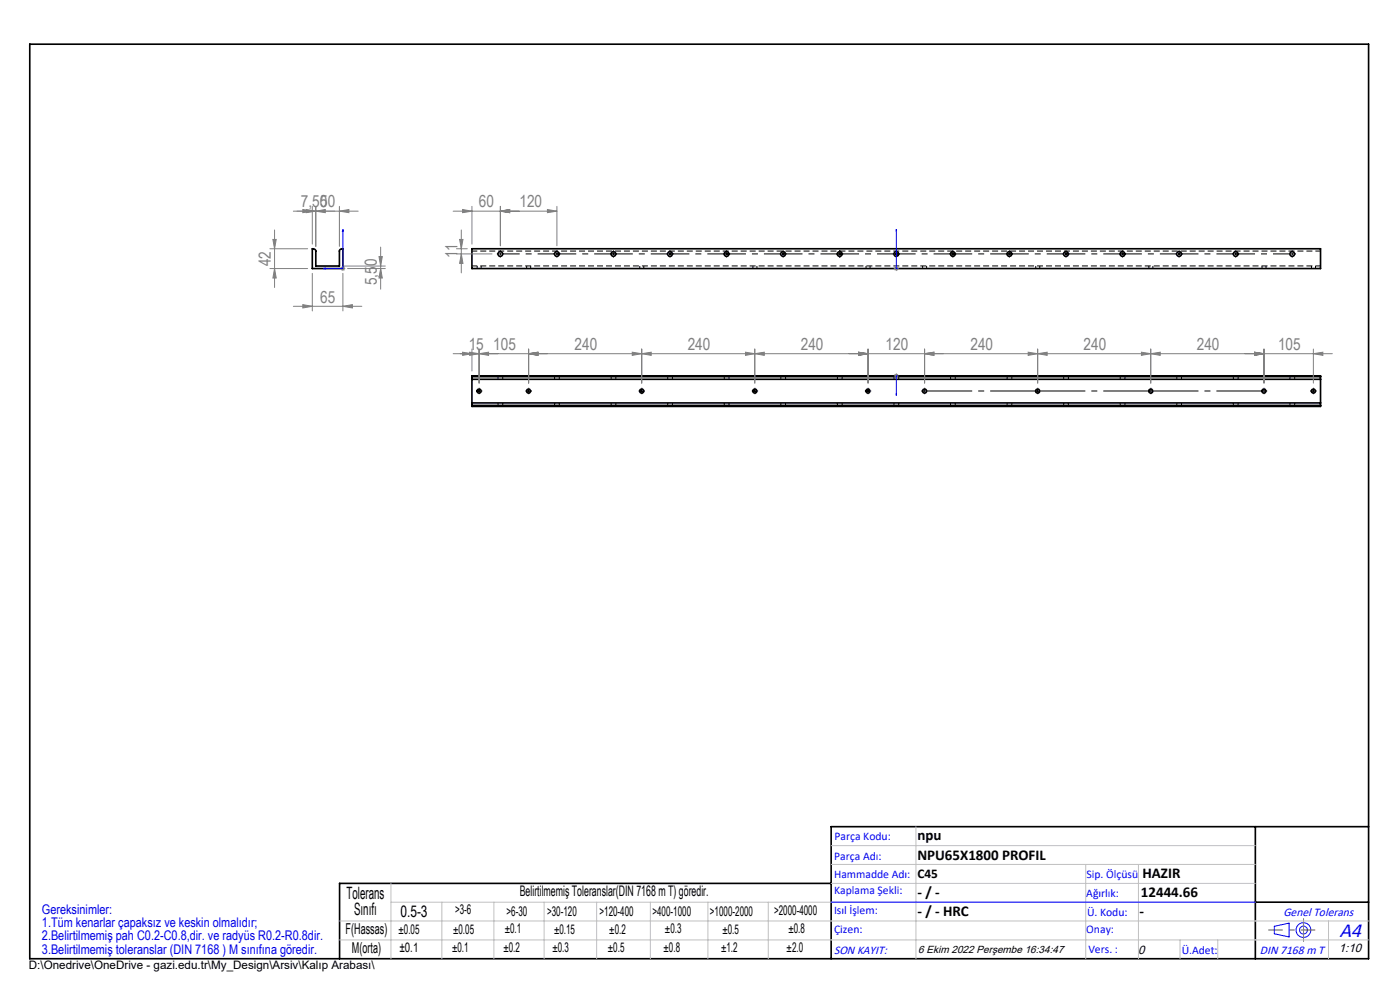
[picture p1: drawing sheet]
<svg xmlns="http://www.w3.org/2000/svg" width="297mm" height="210mm" viewBox="0 0 297 210" stroke-linecap="round" stroke-linejoin="round" font-family="sans-serif">
<g fill="none" stroke="#000" stroke-width=".35">
<path d="M6.3 9.4h284v194h-284zM66.3 52.8h.3l.4 .4v3.2h5v-3.2l.4-.4h.3v4.2h-6.4zM100.1 52.8h180v4.2h-180zM100.1 79.9v.6M100.1 79.9v-.2h180v.2M100.1 79.9h180M280.1 79.9v.6M100.1 85.5v.5M100.1 86v.2h180v-.2M100.1 80.5v5M100.1 80.5h180M100.1 85.5h180"/>
<path d="M100.1 86h180M280.1 85.5v.5M280.1 80.5v5M266.3 175.4v28M290.3 175.4h-114v28M176.3 187.4h-104.3v16M266.3 191.4h24"/>
<circle cx="106.1" cy="53.9" r=".51"/>
<circle cx="118.1" cy="53.9" r=".51"/>
<circle cx="130.1" cy="53.9" r=".5"/>
<circle cx="142.1" cy="53.9" r=".5"/>
<circle cx="154.1" cy="53.9" r=".5"/>
<circle cx="166.1" cy="53.9" r=".49"/>
<circle cx="178.1" cy="53.9" r=".51"/>
<circle cx="190.1" cy="53.9" r=".51"/>
<circle cx="202.1" cy="53.9" r=".5"/>
<circle cx="214.1" cy="53.9" r=".5"/>
<circle cx="226.1" cy="53.9" r=".5"/>
<circle cx="238.1" cy="53.9" r=".5"/>
<circle cx="250.1" cy="53.9" r=".51"/>
<circle cx="262.1" cy="53.9" r=".51"/>
<circle cx="274.1" cy="53.9" r=".5"/>
<circle cx="101.6" cy="82.9" r=".43"/>
<circle cx="112.2" cy="82.9" r=".43"/>
<circle cx="136.1" cy="82.9" r=".43"/>
<circle cx="160.1" cy="82.9" r=".43"/>
<circle cx="184.1" cy="82.9" r=".44"/>
<circle cx="196.1" cy="82.9" r=".43"/>
<circle cx="220.1" cy="82.9" r=".43"/>
<circle cx="244.1" cy="82.9" r=".43"/>
<circle cx="268.1" cy="82.9" r=".43"/>
<circle cx="278.6" cy="82.9" r=".43"/>
</g>
<path d="M280.2 53.3h-180M280.2 56.4h-180" fill="none" stroke="#000" stroke-width=".21" stroke-dasharray="1.3 .6" stroke-dashoffset=".2" stroke-linecap="butt"/>
<g fill="none" stroke="#000" stroke-width=".21" stroke-dasharray="1.3 .6" stroke-linecap="butt">
<path d="M101.2 56.4v.6M102.1 57v-.6M111.7 56.4v.6M112.6 57v-.6M135.7 56.4v.6M136.6 57v-.6M159.7 56.4v.6M160.6 57v-.6M183.7 56.4v.6M184.6 57v-.6M195.7 56.4v.6M196.6 57v-.6"/>
<path d="M219.7 56.4v.6M220.6 57v-.6M243.7 56.4v.6M244.6 57v-.6M267.7 56.4v.6M268.6 57v-.6M278.2 56.4v.6M279.1 57v-.6"/>
</g>
<g fill="none" stroke="#000" stroke-width=".21" stroke-dasharray="1.3 .6" stroke-dashoffset=".4" stroke-linecap="butt">
<path d="M105.7 79.7v.7M117.7 79.7v.7M129.7 79.7v.7M141.7 79.7v.7M153.7 79.7v.7M165.7 79.7v.7M177.7 79.7v.7M189.7 79.7v.7M201.7 79.7v.7M213.7 79.7v.7M225.7 79.7v.7M237.7 79.7v.7"/>
<path d="M249.7 79.7v.7M261.7 79.7v.7M273.7 79.7v.7M105.7 85.4v.8M106.7 80.4v-.7M106.7 86.2v-.8M117.7 85.4v.8M118.7 80.4v-.7M118.7 86.2v-.8M129.7 85.4v.8M130.7 80.4v-.7M130.7 86.2v-.8"/>
<path d="M141.7 85.4v.8M142.7 80.4v-.7M142.7 86.2v-.8M153.7 85.4v.8M154.7 80.4v-.7M154.7 86.2v-.8M165.7 85.4v.8M166.7 80.4v-.7M166.7 86.2v-.8M177.7 85.4v.8M178.7 80.4v-.7M178.7 86.2v-.8"/>
<path d="M189.7 85.4v.8M190.7 80.4v-.7M190.7 86.2v-.8M201.7 85.4v.8M202.7 80.4v-.7M202.7 86.2v-.8M213.7 85.4v.8M214.7 80.4v-.7M214.7 86.2v-.8M225.7 85.4v.8M226.7 80.4v-.7M226.7 86.2v-.8"/>
<path d="M237.7 85.4v.8M238.7 80.4v-.7M238.7 86.2v-.8M249.7 85.4v.8M250.7 80.4v-.7M250.7 86.2v-.8M261.7 85.4v.8M262.7 80.4v-.7M262.7 86.2v-.8M273.7 85.4v.8M274.7 80.4v-.7M274.7 86.2v-.8"/>
</g>
<g fill="none" stroke="#00f" stroke-width=".21">
<path d="M68.6 57l.4-.1v.2zM72.7 48.7l.1 .4h-.2zM72.7 48.7v8.3h-4.1M190.1 56.9v.2zM190.1 48.7v.4v-.4M190.1 57h.1M190.1 48.7v8.3M190.1 79.6v.2zM190.1 79.7h.1M190.1 79.7v4.2M190.1 83.9v-.4v.4M176.3 191.4h90"/>
<path d="M270.3 196.5l3.2-.7v2.9l-3.2-.6z"/>
<circle cx="276.5" cy="197.3" r="1.57"/>
<circle cx="276.5" cy="197.3" r=".83"/>
</g>
<g fill="none" stroke="#808080" stroke-width=".21">
<path d="M57.3 57h8M57.3 52.8h8M57.9 50.8h.7l-.4 2zM58.2 48.8v12.2M58.2 57l.4 2h-.7zM64.2 44.4l2.1 .4-2.1 .3zM65 44.4l2 .4-2 .3zM66.3 43.8v8M66.3 58v8M67 43.8v8.5M67 44.8l2-.4v.7zM72 44.8l2-.4v.7z"/>
<path d="M72 43.8v8.5M72.2 57h1M72.4 56.6l.7 .7M72.7 56.5v1M72.7 58v8M73 56.4h8.7M73.1 56.6l-.7 .7M73.7 57h8M76 44.8h-13.8M80.4 54.4h.7l-.3 2zM80.8 52.4v8.9M80.8 57l.3 2h-.7z"/>
<path d="M96.1 44.8h22M96.8 52.8h2.3M96.8 53.9h7.6M97.5 50.8h.7l-.3 2zM97.9 53.9l.3 2h-.7zM97.9 48.8v9.1M98.1 44.4l2 .4-2 .3zM100.1 43.8v8M106.2 44.8l1.9-.4v.7zM106.2 43.8v8.3M116.1 44.4l2 .4-2 .3zM118.1 43.8v8.3"/>
<path d="M189.6 57h1M189.8 56.6l.7 .7M190.1 56.5v1M190.5 56.6l-.7 .7M62.2 65h14.6M64.2 64.6l2.1 .4-2.1 .3zM72.7 65l2.1-.4v.7zM96.1 75h186.5M98.1 74.7l2 .3-2 .4zM99.6 74.7l2 .3-2 .4zM100.1 74v4.7M101.6 75l2-.3v.7z"/>
<path d="M101.6 74v7.3M112.1 75l2-.3v.7zM112.1 74v7.3M134.1 74.7l2 .3-2 .4zM136.1 75l2-.3v.7zM136.1 74v7.3M158.2 74.7l1.9 .3-1.9 .4zM160.1 74v7.3M160.1 75l2-.3v.7zM182.1 74.7l2 .3-2 .4zM184.1 74v7.3M189.6 79.7h1"/>
<path d="M189.8 79.4l.7 .7M190.1 79.2v1M190.5 79.4l-.7 .7M196.1 74v7.3M196.1 75l2-.3v.7zM218.1 74.7l2 .3-2 .4zM220.1 74v7.3M220.1 75l2-.3v.7zM242.1 74.7l2 .3-2 .4zM244.1 75l2-.3v.7zM244.1 74v7.3M266.1 74.7l2 .3-2 .4z"/>
<path d="M268.1 74v7.3M278.6 75l2-.3v.7zM278.6 74v7.3"/>
</g>
<g fill="none" stroke="#000" stroke-width=".21" stroke-dasharray="15.2 1.3 1.3 1.3" stroke-linecap="butt">
<path d="M105.7 53.9h-.3M106.2 53.9v-.3M106.2 53.9h-.3M106.2 53.9v.2M106.2 53.9h.2M106.2 53.4v-.3M106.2 54.4v.2M117.7 53.9h-.3M118.2 53.9v-.3M118.2 53.9h-.3M118.2 53.9v.2M118.2 53.9h.2"/>
<path d="M118.2 54.4v.2M118.2 53.4v-.3M118.7 53.9h.2M129.7 53.9h-.3M130.2 53.9v-.3M130.2 53.9h-.3M130.2 53.9v.2M130.2 53.9h.2M130.2 53.4v-.3M130.2 54.4v.2M130.7 53.9h.2M141.7 53.9h-.3"/>
<path d="M142.2 53.9v-.3M142.2 53.9h-.3M142.2 53.9v.2M142.2 53.9h.2M142.2 54.4v.2M142.2 53.4v-.3M142.7 53.9h.2M153.7 53.9h-.3M154.2 53.9v-.3M154.2 53.9h-.3M154.2 53.9v.2M154.2 53.9h.2"/>
<path d="M154.2 54.4v.2M154.2 53.4v-.3M154.7 53.9h.2M165.7 53.9h-.3M166.2 53.9v-.3M166.2 53.9h-.3M166.2 53.9v.2M166.2 53.9h.2M166.2 53.4v-.3M166.2 54.4v.2M166.7 53.9h.2M177.7 53.9h-.3"/>
<path d="M178.2 53.9v-.3M178.2 53.9h-.3M178.2 53.9v.2M178.2 53.9h.2M178.2 53.4v-.3M178.2 54.4v.2M178.7 53.9h.2M189.7 53.9h-.3M190.2 53.9v-.3M190.2 53.9h-.3M190.2 53.9v.2M190.2 53.9h.2"/>
<path d="M190.2 53.4v-.3M190.2 54.4v.2M190.7 53.9h.2M201.7 53.9h-.3M202.2 53.9v-.3M202.2 53.9h-.3M202.2 53.9v.2M202.2 53.9h.2M202.2 53.4v-.3M202.2 54.4v.2M202.7 53.9h.2M213.7 53.9h-.3"/>
<path d="M214.2 53.9v-.3M214.2 53.9h-.3M214.2 53.9v.2M214.2 53.9h.2M214.2 53.4v-.3M214.2 54.4v.2M214.7 53.9h.2M225.7 53.9h-.3M226.2 53.9v-.3M226.2 53.9h-.3M226.2 53.9v.2M226.2 53.9h.2"/>
<path d="M226.2 54.4v.2M226.2 53.4v-.3M226.7 53.9h.2M237.7 53.9h-.3M238.2 53.9v-.3M238.2 53.9h-.3M238.2 53.9v.2M238.2 53.9h.2M238.2 53.4v-.3M238.2 54.4v.2M238.7 53.9h.2M249.7 53.9h-.3"/>
<path d="M250.2 53.9v-.3M250.2 53.9h-.3M250.2 53.9v.2M250.2 53.9h.2M250.2 53.4v-.3M250.2 54.4v.2M250.7 53.9h.2M261.7 53.9h-.3M262.2 53.9v-.3M262.2 53.9h-.3M262.2 53.9v.2M262.2 53.9h.2"/>
<path d="M262.2 54.4v.2M262.2 53.4v-.3M262.7 53.9h.2M274.2 53.9v-.3M274.2 53.9h-.3M274.2 53.9v.2M274.2 53.9h.2M274.2 53.4v-.3M274.2 54.4v.2M274.7 53.9h.2M101.2 82.9h-.2M101.7 82.4v-.1"/>
<path d="M101.7 83.4v.2M102.2 82.9h.1M111.7 82.9h-.2M112.2 82.4v-.1M112.2 83.4v.2M112.7 82.9h.1M135.7 82.9h-.2M136.2 82.4v-.1M136.2 83.4v.2M136.7 82.9h.1M159.7 82.9h-.2M160.2 82.4v-.1"/>
<path d="M160.2 83.4v.2M160.7 82.9h.1M183.7 82.9h-.2M184.2 82.4v-.1M184.2 83.4v.2M184.7 82.9h.1M195.7 82.9h-.2M196.2 82.9v-.2M196.2 82.9h-.3M196.2 82.9v.3M196.2 82.9h.2M196.2 82.4v-.1"/>
<path d="M196.2 83.4v.2M220.2 82.4v-.1M220.2 83.4v.2M244.2 82.9v-.2M244.2 82.9h-.3M244.2 82.9v.3M244.2 82.9h.2M244.2 82.4v-.1M244.2 83.4v.2M268.2 82.9v-.2M268.2 82.9h-.3M268.2 82.9v.3"/>
<path d="M268.2 82.9h.2M268.2 82.4v-.1M268.2 83.4v.2M268.7 82.9h.1M278.2 82.9h-.2M278.7 82.4v-.1M278.7 83.4v.2M279.2 82.9h.1"/>
</g>
<path d="M196.7 82.9h23M220.7 82.9h23M244.7 82.9h23" fill="none" stroke="#000" stroke-width=".21" stroke-dasharray="15.2 1.3 1.3 1.3" stroke-dashoffset="5.6" stroke-linecap="butt"/>
<g fill="none" stroke="#000" stroke-width=".21" stroke-dasharray="15.2 1.3 1.3 1.3" stroke-dashoffset="11.6" stroke-linecap="butt">
<path d="M106.7 53.9h11M118.7 53.9h11M130.7 53.9h11M142.7 53.9h11M154.7 53.9h11M166.7 53.9h11M178.7 53.9h11M190.7 53.9h11M202.7 53.9h11M214.7 53.9h11M226.7 53.9h11M238.7 53.9h11"/>
<path d="M250.7 53.9h11M262.7 53.9h11"/>
</g>
<path d="M279 197.3h-9.9" fill="none" stroke="#f00" stroke-width=".21" stroke-dasharray="15.2 1.3 1.3 1.3" stroke-dashoffset="12.2" stroke-linecap="butt"/>
<path d="M276.5 197.3v2.5M276.5 197.3v-2.5" fill="none" stroke="#808080" stroke-width=".21" stroke-dasharray="15.2 1.3 1.3 1.3" stroke-linecap="butt"/>
<g fill="none" stroke="#000" stroke-width=".21">
<path d="M201.9 53.9h.5M202.1 53.6v.5M101.4 83h.5M101.6 82.7v.5M111.9 83h.5M112.1 82.7v.5M135.9 83h.5M136.1 82.7v.5M159.9 83h.5M160.1 82.7v.5M183.9 83h.5M184.1 82.7v.5"/>
<path d="M219.9 83h.5M220.1 82.7v.5M278.4 83h.5M278.6 82.7v.5"/>
</g>
<g fill="none" stroke="#c0c0c0" stroke-width=".21">
<path d="M176.3 179.4h90M194.3 175.4v28M72 199.4h218.3M72 195.4h218.3M82.9 187.4v16M82.9 191.4h183.4M93.7 191.4v12M104.8 191.4v12M115.4 191.4v12M126.6 191.4v12M138 191.4v12M150.2 191.4v12"/>
<path d="M163 191.4v12M176.3 183.4h90M176.3 187.4h90M230.3 183.4v20M241.5 183.4v20M250.3 199.4v4M258.3 199.4v4M281.8 195.4v8"/>
</g>
<g fill="#00f">
<path d="M68.6 57l.4 .1v-.2zM72.7 48.7l-.1 .4h.2z"/>
<path d="M190.1 56.9v.2zM190.1 48.7v.4zM190.1 83.5v.4zM190.1 79.6v.2z"/>
</g>
<g fill="#808080">
<path d="M98.1 44.4l2 .4-2 .3zM106.2 44.8l1.9-.4v.7zM106.2 44.8l1.9-.4v.7zM116.1 44.4l2 .4-2 .3z"/>
<path d="M65 44.4l2 .4-2 .3zM72 44.8l2-.4v.7z"/>
<path d="M196.1 75l2-.3v.7zM218.1 74.7l2 .3-2 .4z"/>
<path d="M160.1 75l2-.3v.7zM182.1 74.7l2 .3-2 .4zM182.1 74.7l2 .3-2 .4zM196.1 75l2-.3v.7z"/>
<path d="M98.1 74.7l2 .3-2 .4zM101.6 75l2-.3v.7zM99.6 74.7l2 .3-2 .4zM112.1 75l2-.3v.7zM112.1 75l2-.3v.7zM134.1 74.7l2 .3-2 .4zM136.1 75l2-.3v.7zM158.2 74.7l1.9 .3-1.9 .4zM244.1 75l2-.3v.7zM266.1 74.7l2 .3-2 .4zM266.1 74.7l2 .3-2 .4zM278.6 75l2-.3v.7z"/>
<path d="M220.1 75l2-.3v.7zM242.1 74.7l2 .3-2 .4z"/>
<path d="M58.2 57l.4 2h-.7zM57.9 50.8h.7l-.4 2z"/>
<path d="M80.4 54.4h.7l-.3 2zM80.8 57l.3 2h-.7zM97.5 50.8h.7l-.3 2zM97.9 53.9l.3 2h-.7z"/>
<path d="M64.2 64.6l2.1 .4-2.1 .3zM72.7 65l2.1-.4v.7zM64.2 44.4l2.1 .4-2.1 .3zM67 44.8l2-.4v.7z"/>
</g>
<text font-size="4.4" fill="#00f" x="284.2" y="198.7">A4</text>
<g font-size="3.6">
<text x="73.5" y="190.7">Tolerans</text>
<text x="75.1" y="194.1">Sınıfı</text>
</g>
<g font-size="3.5" fill="#808080">
<text x="63.8" y="44">7,5050</text>
<text x="101.6" y="44">60</text>
<text x="110.2" y="44">120</text>
<text x="57.5" y="56.5" transform="rotate(-90 57.5 56.5)">42</text>
<text x="97.1" y="54.8" transform="rotate(-90 97.1 54.8)">11</text>
<text x="67.9" y="64.2">65</text>
<text x="80" y="60.5" transform="rotate(-90 80 60.5)">5,50</text>
<text x="99.4" y="74.2">15</text>
<text x="104.6" y="74.2">105</text>
<text x="121.9" y="74.2">240</text>
<text x="145.9" y="74.2">240</text>
<text x="169.9" y="74.2">240</text>
<text x="187.9" y="74.2">120</text>
<text x="205.9" y="74.2">240</text>
<text x="229.9" y="74.2">240</text>
<text x="253.9" y="74.2">240</text>
<text x="271.1" y="74.2">105</text>
</g>
<text font-size="3.4" x="85" y="194.4">0.5-3</text>
<g font-size="3.2">
<text x="194.6" y="178.2">npu</text>
<text x="194.6" y="182.4">NPU65X1800 PROFIL</text>
<text x="194.6" y="190.2">- / -</text>
<text x="242" y="190.2">12444.66</text>
<text x="242.4" y="186.2">HAZIR</text>
<text x="194.6" y="194.3">- / - HRC</text>
<text x="241.7" y="194.3">-</text>
<text x="73.3" y="198.1">F(Hassas)</text>
<text x="74.7" y="202.2">M(orta)</text>
</g>
<text font-size="3.1" x="110.3" y="190.1">Belirtilmemiş Toleranslar(DIN 7168 m T) göredir.</text>
<g font-size="2.8">
<text x="194.6" y="186.2">C45</text>
<text x="96.5" y="193.9">&gt;3-6</text>
<text x="107.1" y="198">±0.1</text>
<text x="107.5" y="194.2">&gt;6-30</text>
<text x="116.1" y="194.2">&gt;30-120</text>
<text x="127.2" y="194.2">&gt;120-400</text>
<text x="138.4" y="194.2">&gt;400-1000</text>
<text x="150.6" y="194.2">&gt;1000-2000</text>
<text x="164.2" y="194.2">&gt;2000-4000</text>
<text x="167.2" y="198">±0.8</text>
<text x="84.6" y="198.2">±0.05</text>
<text x="84.7" y="201.9">±0.1</text>
<text x="95.9" y="201.9">±0.1</text>
<text x="96.1" y="198.1">±0.05</text>
<text x="106.8" y="201.9">±0.2</text>
<text x="117.2" y="202">±0.3</text>
<text x="117.5" y="198.1">±0.15</text>
<text x="129" y="201.9">±0.5</text>
<text x="129.3" y="198">±0.2</text>
<text x="140.8" y="201.9">±0.8</text>
<text x="141.1" y="198">±0.3</text>
<text x="153" y="201.9">±1.2</text>
<text x="153.3" y="198">±0.5</text>
<text x="166.9" y="201.8">±2.0</text>
</g>
<g font-size="2.8" fill="#0000e8">
<text x="8.9" y="193.8">Gereksinimler:</text>
<text x="8.9" y="196.6">1.Tüm kenarlar çapaksız ve keskin olmalıdır;</text>
<text x="8.9" y="199.5">2.Belirtilmemiş pah C0.2-C0.8,dir. ve radyüs R0.2-R0.8dir.</text>
<text x="8.9" y="202.3">3.Belirtilmemiş toleranslar (DIN 7168 ) M sınıfına göredir.</text>
</g>
<g font-size="2.6" fill="#00f">
<text x="272.3" y="194.3">Genel Tolerans</text>
<text x="176.9" y="202.3">SON KAYIT:</text>
<text x="267.3" y="202.4">DIN 7168 m T</text>
</g>
<g font-size="2.6">
<text x="241.4" y="202.3">0</text>
<text x="284" y="202">1:10</text>
</g>
<g font-size="2.5" fill="#00f">
<text x="177" y="178.2">Parça Kodu:</text>
<text x="177" y="182.4">Parça Adı:</text>
<text x="176.9" y="186.2">Hammadde Adı:</text>
<text x="177" y="189.7">Kaplama Şekli:</text>
<text x="230.5" y="190.2">Ağırlık:</text>
<text x="230.5" y="186.2">Sip. Ölçüsü</text>
<text x="176.9" y="193.9">Isıl İşlem:</text>
<text x="177" y="197.8">Çizen:</text>
<text x="230.4" y="197.8">Onay:</text>
<text x="230.6" y="194.3">Ü. Kodu:</text>
<text x="230.9" y="202.1">Vers. :</text>
<text x="250.7" y="202.4">Ü.Adet:</text>
</g>
<text font-size="2.5" x="6.1" y="205.5">D:\Onedrive\OneDrive - gazi.edu.tr\My_Design\Arsiv\Kalıp Arabası\</text>
<text font-size="2.2" x="194.8" y="202.1">6 Ekim 2022 Perşembe 16:34:47</text>
</svg>
